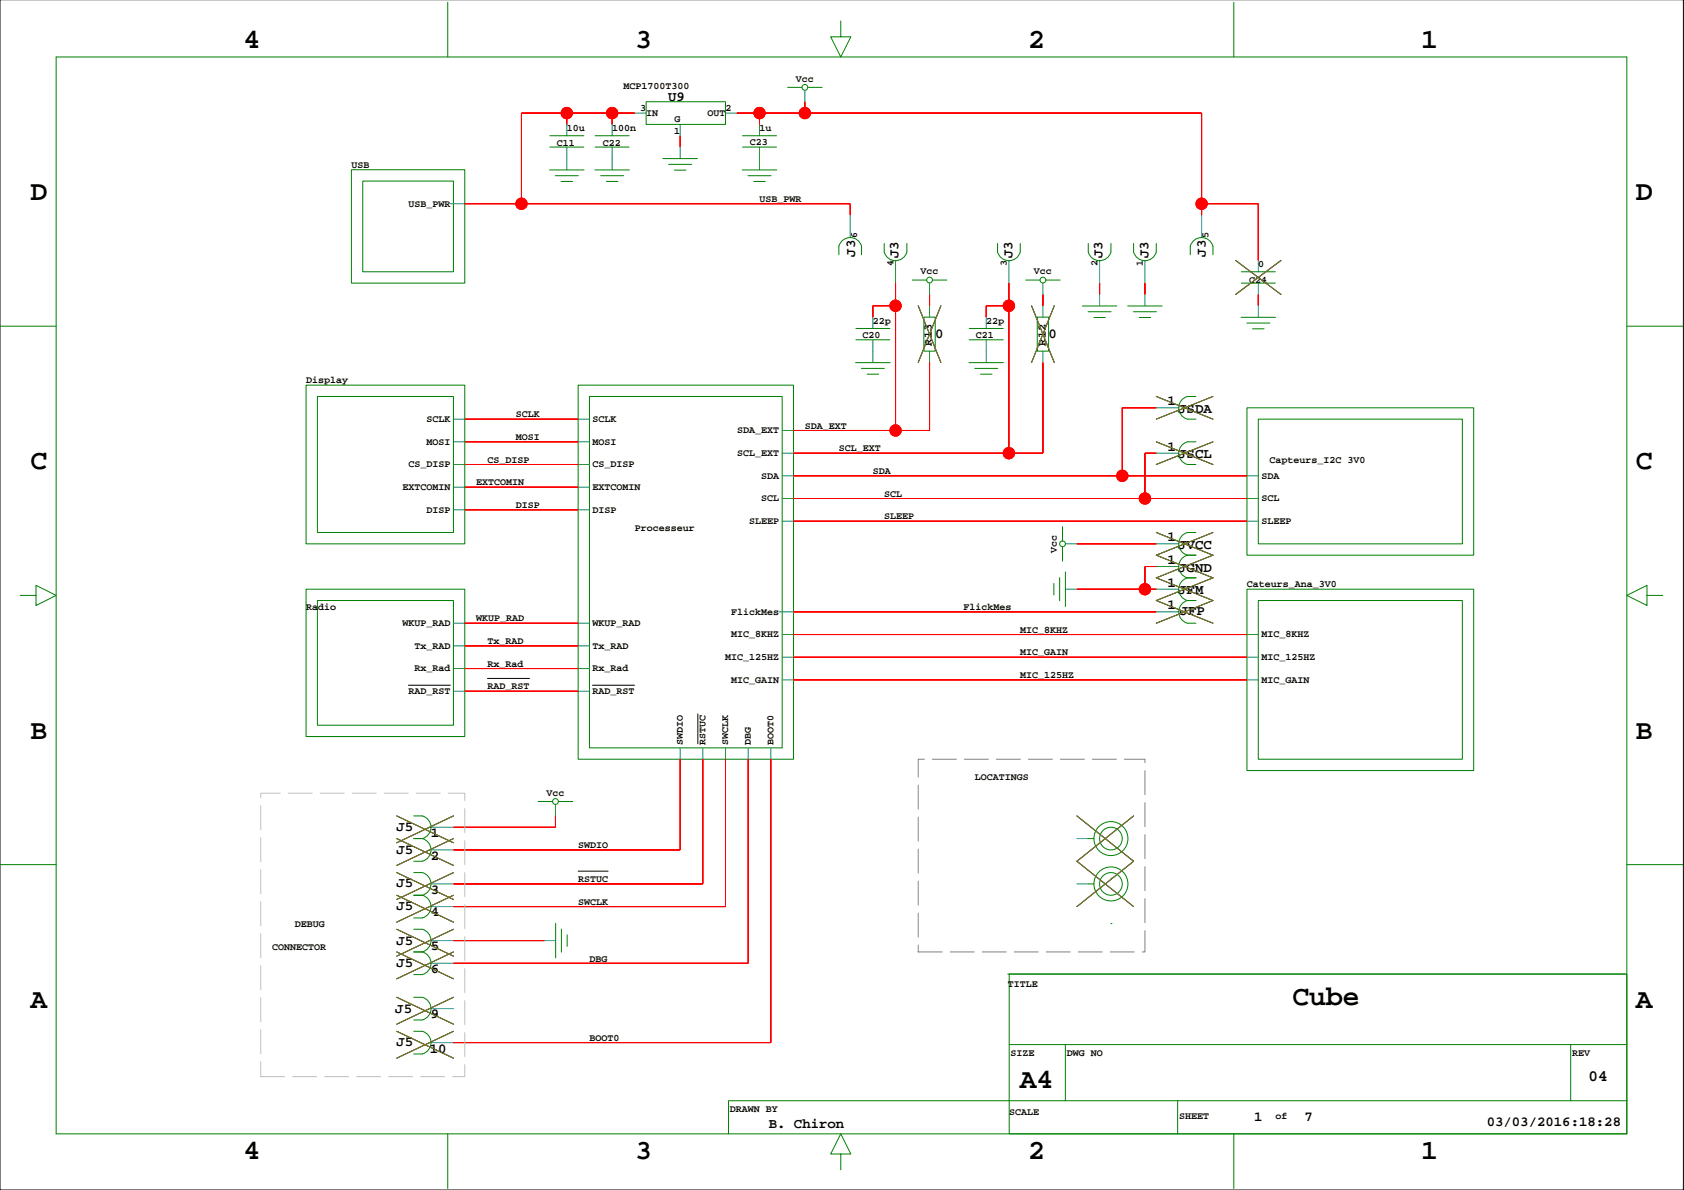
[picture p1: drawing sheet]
<svg xmlns="http://www.w3.org/2000/svg" width="297mm" height="210mm" viewBox="0 0 297 210" stroke-linecap="round" stroke-linejoin="round" font-family="sans-serif">
<g fill="none" stroke="#000" stroke-width=".18">
<path d="M0 0h296.9v209.9h-296.9zM162 53.9l4 10M166 53.9l-4 10M182 53.9l4 10M186 53.9l-4 10M218 45.9l7.9 6M225.9 45.9l-7.9 6M204 77.9l10 4M204 69.9l10 4M214 77.9l-10 4M214 69.9l-10 4M204 93.9l10 4-10 4 10 4-10 4"/>
<path d="M214 93.9l-10 4 10 4-10 4 10 4M86 119.7h7.4M72 120.9h7.4M104.5 120.9h7.4M123.1 125.9v5.3M70 143.9l10 4.8M70 147.9l10 4.8M70 153.9l10 4.8M70 157.9l10 4.8M80 143.9l-10 4.8M80 147.9l-10 4.8M80 153.9l-10 4.8"/>
<path d="M80 157.9l-10 4.8M102 153.7h5.3M190 143.9l10 8-10 8M200 143.9l-10 8 10 8M70 163.9l10 4.8M70 167.9l10 4.8M70 175.9l10 4.7M80 163.9l-10 4.8M80 167.9l-10 4.8M80 175.9l-10 4.7M70 181.9l10 4.7M80 181.9l-10 4.7"/>
</g>
<g fill="none" stroke="#008000" stroke-width=".18">
<path d="M9.9 10.1h277.1v189.9h-277.1zM79 .4v9.7M114 17.9h14v4h-14zM138.9 15.4h2.6M142.5 15.4h2.5M148.3 3.7v2.8h1.8l-1.8 3.6-1.8-3.6h1.8M217.6 .4v9.7M62 29.9h20v20h-20zM64 31.9h16v16h-16zM96.9 30h6.1M97 23.9h6M97 25.9h6"/>
<path d="M97.9 31h4.1M99 32h2M104.9 30h6.1M105 23.9h6M105 25.9h6M105.9 31h4.1M107 32h2M116.9 28h6.1M117.9 29h4.1M119 30h2M130.9 30h6.1M131 23.9h6"/>
<path d="M131 25.9h6M131.9 31h4.1M133 32h2M0 57.5h9.9M148 44.9v-1.5a2.07 2.07 0 0 1 2-1.5 2.07 2.07 0 0 1 2 1.5v1.5M151 57.9h6M151 59.9h6M156 42.9v1.5a2.07 2.07 0 0 0 2 1.6 2.07 2.07 0 0 0 2-1.6M160 42.9v1.5M160.9 49.4h2.6M163 55.9h2v6h-2zM164.5 49.4h2.5"/>
<path d="M171 57.9h6M171 59.9h6M176 42.9v1.5a2.07 2.07 0 0 0 2 1.6 2.07 2.07 0 0 0 2-1.6v-1.5M180.9 49.4h2.6M183 55.9h2v6h-2zM184.5 49.4h2.5M190.9 54h6.1M191.9 55h4.1M192 42.9v1.5a2.07 2.07 0 0 0 2 1.6 2.07 2.07 0 0 0 2-1.6v-1.5M192.9 56h2.1M198.9 54h6.1M199.9 55h4.1"/>
<path d="M200 42.9v1.5a2.07 2.07 0 0 0 2 1.6 2.07 2.07 0 0 0 2-1.6v-1.5M200.9 56h2.1M210 44.9v-1.5a2.07 2.07 0 0 1 2-1.5 2.07 2.07 0 0 1 1.9 1.5l.1 1.5M218.9 56h6.1M219 47.9h5.9M219 49.9h5.9M219.9 57h4.1M220.9 58h2.1M287 57.5h9.9M54 67.9h28v28h-28zM56 69.9h24v24h-24zM102 67.9h38v66h-38z"/>
<path d="M104 69.9h34v62h-34zM150.9 64h6.1M151.9 65h4.1M152.9 66h2.1M170.9 64h6.1M171.9 65h4.1M172.9 66h2.1M211 77.9h-1.6a2.07 2.07 0 0 0-1.5 2 2.07 2.07 0 0 0 1.5 2h1.6M211 69.9h-1.6a2.07 2.07 0 0 0-1.5 2 2.07 2.07 0 0 0 1.5 2h1.6M219.9 71.9h40v26h-40zM221.9 73.9h36v22h-36zM187.4 92.9v2.5"/>
<path d="M187.4 96.4v2.6M209.4 97.9a2.07 2.07 0 0 0-1.5 2 2.07 2.07 0 0 0 1.5 2M209.5 97.9h1.5M211 93.9h-1.6a2.07 2.07 0 0 0-1.5 2 2.07 2.07 0 0 0 1.5 2M3.6 105h2.7v-1.8l3.6 1.8-3.6 1.8v-1.8M54 103.9h28v26h-28zM56 105.9h24v22h-24zM185.9 102.9v2M186.9 101.9v4.1M187.9 100.9v6.1M209.4 105.9a2.07 2.07 0 0 0-1.5 2 2.07 2.07 0 0 0 1.5 2h1.6M209.4 101.9a2.07 2.07 0 0 0-1.5 2 2.07 2.07 0 0 0 1.5 2"/>
<path d="M209.5 105.9h1.5M209.5 101.9h1.5M219.9 103.9h40v32h-40zM221.9 105.9h36v28h-36zM290.5 105v-1.8l-3.5 1.8 3.5 1.8v-1.8h2.8M0 152.5h9.9M73 143.9h1.5a2.07 2.07 0 0 1 1.5 2 2.07 2.07 0 0 1-1.5 2M73 153.9h1.5a2.07 2.07 0 0 1 1.5 2 2.07 2.07 0 0 1-1.5 2M73 147.9h1.5M73 157.9h1.5M74.5 147.9a2.07 2.07 0 0 1 1.5 2 2.07 2.07 0 0 1-1.5 2h-1.5M74.5 157.9a2.07 2.07 0 0 1 1.5 2 2.07 2.07 0 0 1-1.5 2h-1.5"/>
<path d="M94.9 141.4h2.6M98.5 141.4h2.5M192 147.9h1M192 155.9h1M196 154.9h.1M287 152.5h9.9M73 163.9h1.5a2.07 2.07 0 0 1 1.5 2 2.07 2.07 0 0 1-1.5 2M73 175.9h1.5a2.07 2.07 0 0 1 1.5 2 2.07 2.07 0 0 1-1.5 2h-1.5M73 167.9h1.5M74.5 167.9a2.07 2.07 0 0 1 1.5 2 2.07 2.07 0 0 1-1.5 2h-1.5M98 162.9v6.1M99 163.9v4"/>
<path d="M100 164.9v2M177.8 171.8h108.9M178 171.8h109v28.2h-109zM196 162.9h.1M73 181.9h1.5a2.07 2.07 0 0 1 1.5 2 2.07 2.07 0 0 1-1.5 2h-1.5M79 200v9.6M178 184.3h109M187.9 184.3v9.9M207.7 194.2v5.8M217.6 200v9.6M277.1 184.3v9.9M287 194.2h-158.5v5.8"/>
<path d="M148.3 203.6h1.8l-1.8-3.6-1.8 3.6h1.8v2.7"/>
<circle cx="142" cy="15.4" r=".51"/>
<circle cx="164" cy="49.4" r=".51"/>
<circle cx="184" cy="49.4" r=".51"/>
<circle cx="187.4" cy="95.9" r=".51"/>
<circle cx="98" cy="141.4" r=".51"/>
<circle cx="196" cy="147.9" r="2"/>
<circle cx="196" cy="155.9" r="2"/>
<circle cx="196" cy="147.9" r="3"/>
<circle cx="196" cy="155.9" r="3"/>
</g>
<g fill="none" stroke="#008080" stroke-width=".18">
<path d="M112 19.9h2M128 19.9h2M142 15.9v2M79.4 35.9h2.6M100 21.9v2M100 25.9v4M108 21.9v2M108 25.9v4M120 21.9v2M120 25.9v2M134 21.9v2M134 25.9v4"/>
<path d="M150 37.9v4M212 37.9v4M154 55.9v2M154 59.9v4M158 45.9v4M164 49.9v2M164 53.9v2M174 55.9v2M174 59.9v4M178 45.9v4M184 49.9v2M184 53.9v2"/>
<path d="M194 45.9v4M194 51.9v2M202 45.9v4M202 51.9v2M221.9 45.9v2M221.9 49.9v2M221.9 53.9v2M80 73.9h2M80 77.9h2M102 73.9h2M102 77.9h2M138 79.9h2"/>
<path d="M138 75.9h2M164 61.9v2M184 61.9v2M204 79.9h4M204 71.9h4M80 81.9h2M80 85.9h2M80 89.9h2M102 81.9h2M102 85.9h2M102 89.9h2M138 83.9h2"/>
<path d="M138 87.9h2M138 91.9h2M188 95.9h2M204 95.9h4M204 99.9h4M219.9 83.9h2M219.9 87.9h2M219.9 91.9h2M80 113.9h2M80 117.9h2M80 109.9h2M102 113.9h2"/>
<path d="M102 117.9h2M102 109.9h2M137.4 107.9h2.6M138 111.9h2M138 119.9h2M138 115.9h2M188 103.9h2M204 107.9h4M204 103.9h4M219.9 111.9h2M219.9 119.9h2M219.9 115.9h2"/>
<path d="M80 121.9h2M102 121.9h2M120 131.9v2M124 131.9v2M128 131.9v2M132 131.9v2M136 131.9v2M76 145.9h4M76 149.9h4M76 155.9h4M76 159.9h4M98 141.9v2"/>
<path d="M190 155.9h2M190 147.9h2M76 165.9h4M76 169.9h4M76 177.9h4M96 165.9h2M76 183.9h4"/>
</g>
<g fill="#f00" stroke="#f00" stroke-width=".18">
<path d="M140 107.9h64z" fill-rule="evenodd"/>
<path d="M140 111.9h79.9z" fill-rule="evenodd"/>
<path d="M120 23.9v2z" fill-rule="evenodd"/>
<path d="M194 49.9v2z" fill-rule="evenodd"/>
<path d="M82 73.9h20z" fill-rule="evenodd"/>
<path d="M82 77.9h20z" fill-rule="evenodd"/>
<path d="M82 81.9h20z" fill-rule="evenodd"/>
<path d="M82 85.9h20z" fill-rule="evenodd"/>
<path d="M82 89.9h20z" fill-rule="evenodd"/>
<path d="M82 113.9h20z" fill-rule="evenodd"/>
<path d="M82 117.9h20z" fill-rule="evenodd"/>
<path d="M82 121.9h20z" fill-rule="evenodd"/>
<path d="M164 63.9v12z" fill-rule="evenodd"/>
<path d="M158 75.9h6z" fill-rule="evenodd"/>
<path d="M158 49.9v4z" fill-rule="evenodd"/>
<path d="M140 75.9h18z" fill-rule="evenodd"/>
<path d="M158 53.9v22z" fill-rule="evenodd"/>
<path d="M154 53.9h4z" fill-rule="evenodd"/>
<path d="M154 53.9v2z" fill-rule="evenodd"/>
<path d="M164 51.9v2z" fill-rule="evenodd"/>
<path d="M178 49.9v4z" fill-rule="evenodd"/>
<path d="M184 63.9v16z" fill-rule="evenodd"/>
<path d="M178 79.9h6z" fill-rule="evenodd"/>
<path d="M174 53.9v2z" fill-rule="evenodd"/>
<path d="M174 53.9h4z" fill-rule="evenodd"/>
<path d="M140 79.9h38z" fill-rule="evenodd"/>
<path d="M178 53.9v26z" fill-rule="evenodd"/>
<path d="M184 51.9v2z" fill-rule="evenodd"/>
<path d="M202 49.9v2z" fill-rule="evenodd"/>
<path d="M150 35.9v2z" fill-rule="evenodd"/>
<path d="M92 35.9h58z" fill-rule="evenodd"/>
<path d="M100 19.9v2z" fill-rule="evenodd"/>
<path d="M108 19.9v2z" fill-rule="evenodd"/>
<path d="M108 19.9h4z" fill-rule="evenodd"/>
<path d="M100 19.9h8z" fill-rule="evenodd"/>
<path d="M92 19.9h8z" fill-rule="evenodd"/>
<path d="M92 19.9v16z" fill-rule="evenodd"/>
<path d="M82 35.9h10z" fill-rule="evenodd"/>
<path d="M140 119.9h79.9z" fill-rule="evenodd"/>
<path d="M140 115.9h79.9z" fill-rule="evenodd"/>
<path d="M98 143.9v2z" fill-rule="evenodd"/>
<path d="M80 145.9h18z" fill-rule="evenodd"/>
<path d="M120 133.9v16z" fill-rule="evenodd"/>
<path d="M80 149.9h40z" fill-rule="evenodd"/>
<path d="M128 133.9v26z" fill-rule="evenodd"/>
<path d="M80 159.9h48z" fill-rule="evenodd"/>
<path d="M132 133.9v36z" fill-rule="evenodd"/>
<path d="M80 169.9h52z" fill-rule="evenodd"/>
<path d="M136 133.9v50z" fill-rule="evenodd"/>
<path d="M80 183.9h56z" fill-rule="evenodd"/>
<path d="M124 133.9v22z" fill-rule="evenodd"/>
<path d="M80 155.9h44z" fill-rule="evenodd"/>
<path d="M80 165.9h16z" fill-rule="evenodd"/>
<path d="M82 109.9h20z" fill-rule="evenodd"/>
<path d="M140 83.9h58z" fill-rule="evenodd"/>
<path d="M198 83.9h21.9z" fill-rule="evenodd"/>
<path d="M198 71.9v12z" fill-rule="evenodd"/>
<path d="M198 71.9h6z" fill-rule="evenodd"/>
<path d="M202 79.9h2z" fill-rule="evenodd"/>
<path d="M140 87.9h62z" fill-rule="evenodd"/>
<path d="M202 87.9h17.9z" fill-rule="evenodd"/>
<path d="M202 79.9v8z" fill-rule="evenodd"/>
<path d="M190 103.9h12z" fill-rule="evenodd"/>
<path d="M202 99.9v4z" fill-rule="evenodd"/>
<path d="M202 99.9h2z" fill-rule="evenodd"/>
<path d="M202 103.9h2z" fill-rule="evenodd"/>
<path d="M190 95.9h14z" fill-rule="evenodd"/>
<path d="M140 91.9h79.9z" fill-rule="evenodd"/>
<path d="M221.9 35.9v10z" fill-rule="evenodd"/>
<path d="M212 35.9h9.9z" fill-rule="evenodd"/>
<path d="M212 35.9v2z" fill-rule="evenodd"/>
<path d="M212 19.9v16z" fill-rule="evenodd"/>
<path d="M142 19.9h70z" fill-rule="evenodd"/>
<path d="M134 19.9v2z" fill-rule="evenodd"/>
<path d="M130 19.9h4z" fill-rule="evenodd"/>
<path d="M134 19.9h8z" fill-rule="evenodd"/>
<path d="M142 17.9v2z" fill-rule="evenodd"/>
<path d="M221.9 51.9v2z" fill-rule="evenodd"/>
<circle cx="158" cy="75.9" r="1"/>
<circle cx="158" cy="53.9" r="1"/>
<circle cx="178" cy="79.9" r="1"/>
<circle cx="178" cy="53.9" r="1"/>
<circle cx="108" cy="19.9" r="1"/>
<circle cx="100" cy="19.9" r="1"/>
<circle cx="92" cy="35.9" r="1"/>
<circle cx="198" cy="83.9" r="1"/>
<circle cx="202" cy="87.9" r="1"/>
<circle cx="202" cy="103.9" r="1"/>
<circle cx="212" cy="35.9" r="1"/>
<circle cx="134" cy="19.9" r="1"/>
<circle cx="142" cy="19.9" r="1"/>
</g>
<g fill="none" stroke="#f00" stroke-width=".18">
<path d="M100 19.9v2M108 19.9v2M112 19.9h-20v16M130 19.9h82v18M134 19.9v2M142 17.9v2M82 35.9h68v2M100 27.9h.1M108 27.9h.1M120 23.9v2M134 27.9h.1M212 35.9h9.9v10"/>
<path d="M158 49.9v26M158 53.9h-4v2M164 51.9v2M178 53.9h-4v2M178 49.9v30M184 51.9v2M194 49.9v2M202 49.9v2M221.9 51.9v2M82 73.9h20M82 77.9h20M154 61.9h.1"/>
<path d="M164 63.9v12h-24M174 61.9h.1M184 63.9v16h-44M204 79.9h-2v8M204 71.9h-6v12M82 81.9h20M82 85.9h20M82 89.9h20M140 83.9h79.9M140 87.9h79.9M140 91.9h79.9M190 95.9h14"/>
<path d="M204 99.9h-2v4M82 113.9h20M82 117.9h20M82 109.9h20M140 107.9h64M140 111.9h79.9M140 119.9h79.9M140 115.9h79.9M190 103.9h14M82 121.9h20M120 133.9v16h-40M124 133.9v22h-44"/>
<path d="M128 133.9v26h-48M132 133.9v36h-52M136 133.9v50h-56M98 143.9v2h-18M80 165.9h16"/>
<circle cx="100" cy="19.9" r="1"/>
<circle cx="108" cy="19.9" r="1"/>
<circle cx="134" cy="19.9" r="1"/>
<circle cx="142" cy="19.9" r="1"/>
<circle cx="92" cy="35.9" r="1"/>
<circle cx="212" cy="35.9" r="1"/>
<circle cx="158" cy="53.9" r="1"/>
<circle cx="178" cy="53.9" r="1"/>
<circle cx="158" cy="75.9" r="1"/>
<circle cx="178" cy="79.9" r="1"/>
<circle cx="198" cy="83.9" r="1"/>
<circle cx="202" cy="87.9" r="1"/>
<circle cx="202" cy="103.9" r="1"/>
</g>
<g fill="none" stroke="#808000" stroke-width=".18">
<path d="M162 53.9l4 10M166 53.9l-4 10M182 53.9l4 10M186 53.9l-4 10M218 45.9l7.9 6M225.9 45.9l-7.9 6M204 77.9l10 4M204 69.9l10 4M214 77.9l-10 4M214 69.9l-10 4M204 93.9l10 4-10 4 10 4-10 4M214 93.9l-10 4 10 4-10 4 10 4"/>
<path d="M70 143.9l10 4.8M70 147.9l10 4.8M70 153.9l10 4.8M70 157.9l10 4.8M80 143.9l-10 4.8M80 147.9l-10 4.8M80 153.9l-10 4.8M80 157.9l-10 4.8M190 143.9l10 8-10 8M200 143.9l-10 8 10 8M70 163.9l10 4.8M70 167.9l10 4.8"/>
<path d="M70 175.9l10 4.7M80 163.9l-10 4.8M80 167.9l-10 4.8M80 175.9l-10 4.7M70 181.9l10 4.7M80 181.9l-10 4.7"/>
</g>
<path d="M46 139.9h36v50h-36z" fill="none" stroke="#c0c0c0" stroke-width=".18" stroke-dasharray="4.2 1.4"/>
<path d="M162 133.9h40v34h-40z" fill="none" stroke="#7f7f7f" stroke-width=".18" stroke-dasharray="4.2 1.4"/>
<g font-size="4.9">
<text x="43" y="8.4">4</text>
<text x="112" y="8.4">3</text>
<text x="181.4" y="8.4">2</text>
<text x="250.7" y="8.4">1</text>
<text x="5.4" y="35.3">D</text>
<text x="288.5" y="35.3">D</text>
<text x="5.4" y="82.8">C</text>
<text x="288.5" y="82.8">C</text>
<text x="5.4" y="130.3">B</text>
<text x="288.5" y="130.3">B</text>
<text x="5.4" y="177.8">A</text>
<text x="228" y="177.3">Cube</text>
<text x="288.5" y="177.8">A</text>
<text x="179.9" y="192">A4</text>
<text x="43" y="204.4">4</text>
<text x="112" y="204.4">3</text>
<text x="181.4" y="204.4">2</text>
<text x="250.7" y="204.4">1</text>
</g>
<text font-size="2.8" x="280.2" y="190.6">04</text>
<g font-size="2.5">
<text x="117.8" y="17.7">U9</text>
<text x="150.9" y="45.3" transform="rotate(-90 150.9 45.3)">J3</text>
<text x="158.5" y="45.6" transform="rotate(-90 158.5 45.6)">J3</text>
<text x="178.6" y="45.6" transform="rotate(-90 178.6 45.6)">J3</text>
<text x="194.5" y="45.6" transform="rotate(-90 194.5 45.6)">J3</text>
<text x="202.6" y="45.6" transform="rotate(-90 202.6 45.6)">J3</text>
<text x="212.7" y="45.3" transform="rotate(-90 212.7 45.3)">J3</text>
<text x="165" y="59.7">0</text>
<text x="185" y="59.7">0</text>
<text x="206" y="71.5">1</text>
<text x="207.8" y="72.8">JSDA</text>
<text x="206" y="79.5">1</text>
<text x="207.8" y="80.8">JSCL</text>
<text x="206" y="95.5">1</text>
<text x="206" y="99.5">1</text>
<text x="207.8" y="96.8">JVCC</text>
<text x="207.8" y="100.8">JGND</text>
<text x="206" y="107.5">1</text>
<text x="206" y="103.5">1</text>
<text x="207.8" y="104.7">JFM</text>
<text x="208.1" y="108.5">JFP</text>
<text x="70" y="146.6">J5</text>
<text x="76" y="147.6">1</text>
<text x="70" y="150.7">J5</text>
<text x="76" y="151.6">2</text>
<text x="70" y="156.5">J5</text>
<text x="70" y="160.6">J5</text>
<text x="76" y="157.6">3</text>
<text x="76" y="161.6">4</text>
<text x="70" y="166.7">J5</text>
<text x="76" y="167.6">5</text>
<text x="70" y="170.5">J5</text>
<text x="76" y="171.6">6</text>
<text x="69.7" y="178.7">J5</text>
<text x="76" y="179.6">9</text>
<text x="70" y="184.5">J5</text>
<text x="75.8" y="185.7">10</text>
<text x="221.2" y="197.6">1</text>
<text x="230.1" y="197.6">7</text>
<text x="135.6" y="199.1">B. Chiron</text>
<text x="262.2" y="198.5">03/03/2016:18:28</text>
</g>
<g font-size="2.1">
<text x="164.4" y="61" transform="rotate(-90 164.4 61)">R13</text>
<text x="184.4" y="61" transform="rotate(-90 184.4 61)">R12</text>
</g>
<g font-size="1.8">
<text x="110" y="15.6">MCP1700T300</text>
<text x="140.4" y="14.4">Vcc</text>
<text x="100" y="23.2">10u</text>
<text x="108" y="23.2">100n</text>
<text x="112.9" y="19.6">3</text>
<text x="114" y="20.4">IN</text>
<text x="118.9" y="23.6">1</text>
<text x="119" y="21.4">G</text>
<text x="124.8" y="20.4">OUT</text>
<text x="128" y="19.6">2</text>
<text x="134" y="23.2">1u</text>
<text x="62" y="29.6">USB</text>
<text x="98.2" y="25.7">C11</text>
<text x="106.3" y="25.7">C22</text>
<text x="132.2" y="25.5">C23</text>
<text x="134" y="35.6">USB_PWR</text>
<text x="72" y="36.4">USB_PWR</text>
<text x="151.2" y="41.9" transform="rotate(-90 151.2 41.9)">6</text>
<text x="213.2" y="41.9" transform="rotate(-90 213.2 41.9)">5</text>
<text x="157.6" y="47" transform="rotate(-90 157.6 47)">4</text>
<text x="177.6" y="47" transform="rotate(-90 177.6 47)">3</text>
<text x="193.6" y="47" transform="rotate(-90 193.6 47)">2</text>
<text x="201.6" y="47" transform="rotate(-90 201.6 47)">1</text>
<text x="221.9" y="47.2">0</text>
<text x="162.4" y="48.4">Vcc</text>
<text x="182.4" y="48.4">Vcc</text>
<text x="220.4" y="49.9">C24</text>
<text x="152.1" y="59.6">C20</text>
<text x="154" y="57.2">22p</text>
<text x="172.1" y="59.6">C21</text>
<text x="174" y="57.2">22p</text>
<text x="54" y="67.6">Display</text>
<text x="75.2" y="74.4">SCLK</text>
<text x="91" y="73.6">SCLK</text>
<text x="91" y="77.6">MOSI</text>
<text x="104.5" y="74.4">SCLK</text>
<text x="130" y="76.4">SDA_EXT</text>
<text x="142" y="75.6">SDA_EXT</text>
<text x="72" y="82.4">CS_DISP</text>
<text x="75.2" y="78.4">MOSI</text>
<text x="86" y="81.6">CS_DISP</text>
<text x="104.5" y="78.4">MOSI</text>
<text x="104.5" y="82.4">CS_DISP</text>
<text x="130" y="80.4">SCL_EXT</text>
<text x="148" y="79.6">SCL_EXT</text>
<text x="154" y="83.6">SDA</text>
<text x="223.9" y="81.6">Capteurs_I2C 3V0</text>
<text x="71" y="86.4">EXTCOMIN</text>
<text x="84" y="85.6">EXTCOMIN</text>
<text x="91" y="89.6">DISP</text>
<text x="104.5" y="86.4">EXTCOMIN</text>
<text x="134.3" y="84.4">SDA</text>
<text x="134.3" y="88.4">SCL</text>
<text x="156" y="87.6">SCL</text>
<text x="222.5" y="84.4">SDA</text>
<text x="222.5" y="88.4">SCL</text>
<text x="75.2" y="90.4">DISP</text>
<text x="104.5" y="90.4">DISP</text>
<text x="112" y="93.6">Processeur</text>
<text x="132.1" y="92.4">SLEEP</text>
<text x="156" y="91.6">SLEEP</text>
<text x="222.5" y="92.4">SLEEP</text>
<text x="186.4" y="97.5" transform="rotate(-90 186.4 97.5)">Vcc</text>
<text x="54" y="107.6">Radio</text>
<text x="170" y="107.6">FlickMes</text>
<text x="219.9" y="103.6">Cateurs_Ana_3V0</text>
<text x="71" y="110.4">WKUP_RAD</text>
<text x="84" y="109.6">WKUP_RAD</text>
<text x="86" y="113.6">Tx_RAD</text>
<text x="104.5" y="110.4">WKUP_RAD</text>
<text x="129" y="112.4">MIC_8KHZ</text>
<text x="129" y="108.4">FlickMes</text>
<text x="180" y="111.6">MIC_8KHZ</text>
<text x="222.5" y="112.4">MIC_8KHZ</text>
<text x="73.1" y="114.4">Tx_RAD</text>
<text x="73.1" y="118.4">Rx_Rad</text>
<text x="86" y="117.6">Rx_Rad</text>
<text x="104.5" y="114.4">Tx_RAD</text>
<text x="104.5" y="118.4">Rx_Rad</text>
<text x="127.9" y="116.4">MIC_125HZ</text>
<text x="180" y="115.6">MIC_GAIN</text>
<text x="180" y="119.6">MIC_125HZ</text>
<text x="222.5" y="116.4">MIC_125HZ</text>
<text x="72" y="122.4">RAD_RST</text>
<text x="86" y="121.6">RAD_RST</text>
<text x="104.5" y="122.4">RAD_RST</text>
<text x="129" y="120.4">MIC_GAIN</text>
<text x="222.5" y="120.4">MIC_GAIN</text>
<text x="120.5" y="131.4" transform="rotate(-90 120.5 131.4)">SWDIO</text>
<text x="124.5" y="131.4" transform="rotate(-90 124.5 131.4)">RSTUC</text>
<text x="128.5" y="131.4" transform="rotate(-90 128.5 131.4)">SWCLK</text>
<text x="132.5" y="131.4" transform="rotate(-90 132.5 131.4)">DBG</text>
<text x="136.5" y="131.4" transform="rotate(-90 136.5 131.4)">BOOT0</text>
<text x="172" y="137.6">LOCATINGS</text>
<text x="96.4" y="140.4">Vcc</text>
<text x="102" y="149.6">SWDIO</text>
<text x="102" y="155.6">RSTUC</text>
<text x="102" y="159.6">SWCLK</text>
<text x="48" y="167.6">CONNECTOR</text>
<text x="52" y="163.6">DEBUG</text>
<text x="104" y="169.6">DBG</text>
<text x="177.8" y="174">TITLE</text>
<text x="104" y="183.6">BOOT0</text>
<text x="178.3" y="186.2">SIZE</text>
<text x="188.2" y="186.2">DWG NO</text>
<text x="277.3" y="186.2">REV</text>
<text x="128.7" y="196.1">DRAWN BY</text>
<text x="178" y="196.6">SCALE</text>
<text x="208" y="197.4">SHEET</text>
<text x="225" y="197.4">of</text>
</g>
</svg>
